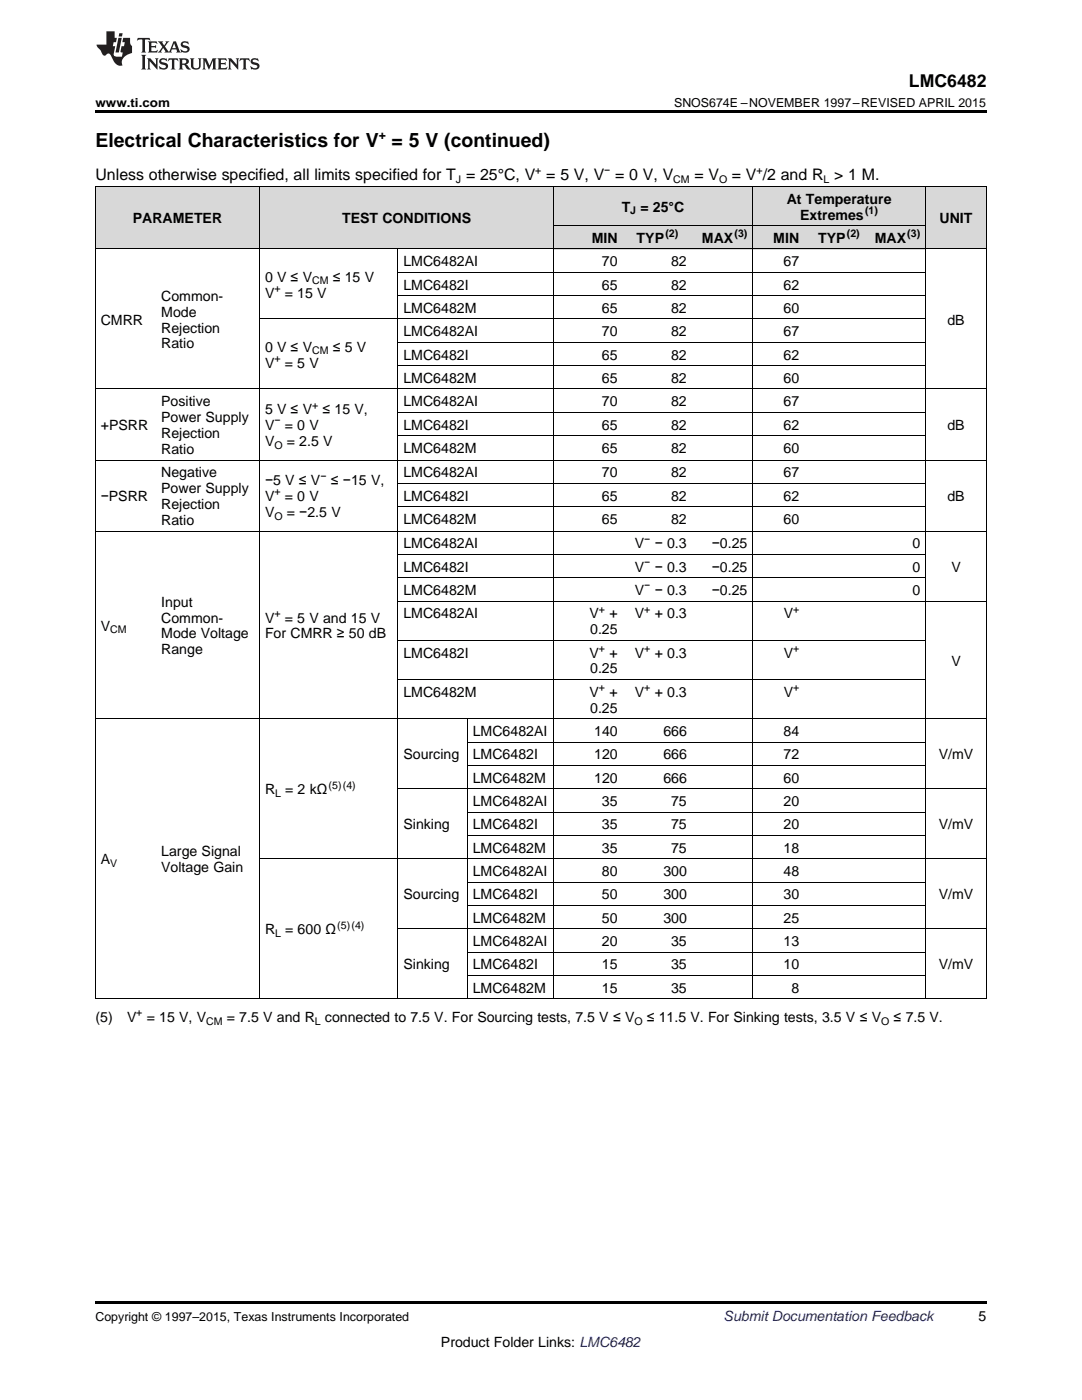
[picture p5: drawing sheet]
<svg xmlns="http://www.w3.org/2000/svg" width="216mm" height="279mm" viewBox="0 0 216 279" stroke-linecap="round" stroke-linejoin="round" font-family="sans-serif">
<g fill="#d8d8d8">
<path d="M19 37.3h12.1v12.4h-12.1z"/>
<path d="M31.1 37.3h20.7v12.4h-20.7z"/>
<path d="M51.8 37.3h22.5v12.4h-22.5z"/>
<path d="M74.3 37.3h5.1v12.4h-5.1z"/>
<path d="M79.4 37.3h13.9v12.4h-13.9z"/>
<path d="M93.3 37.3h6.9v12.4h-6.9z"/>
<path d="M100.2 37.3h10.3v12.4h-10.3z"/>
<path d="M110.5 45.1h13.8v4.6h-13.8z"/>
<path d="M124.3 45.1h13.8v4.6h-13.8z"/>
<path d="M138.1 45.1h12.1v4.6h-12.1z"/>
<path d="M150.2 45.1h10.4v4.6h-10.4z"/>
<path d="M160.6 45.1h12v4.6h-12z"/>
<path d="M172.6 45.1h12.1v4.6h-12.1z"/>
<path d="M184.7 37.3h12.1v12.4h-12.1z"/>
<path d="M110.5 37.3h13.8v7.8h-13.8z"/>
<path d="M124.3 37.3h13.8v7.8h-13.8z"/>
<path d="M138.1 37.3h12.1v7.8h-12.1z"/>
<path d="M150.2 37.3h10.4v7.8h-10.4z"/>
<path d="M160.6 37.3h12v7.8h-12z"/>
<path d="M172.6 37.3h12.1v7.8h-12.1z"/>
</g>
<path d="M19 22h177.8v.5h-177.8zM19 259.7h177.8v.5h-177.8z" fill="#000"/>
<g fill="none" stroke="#000" stroke-width=".2">
<path d="M19 37.2h177.8M19.1 37.2v162.2M51.8 37.2v162.2M110.5 37.2v162.2M150.2 37.2v162.2M184.7 37.2v162.2M196.8 37.2v162.2M19 49.7h177.8M79.4 49.7v149.7M79.4 59h105.3M79.4 54.3h105.3M110.5 45h74.2"/>
<path d="M19 77.6h177.8M51.8 63.7h132.9M79.4 73h105.3M79.4 68.3h105.3M19 91.8h177.8M79.4 96.5h105.3M79.4 86.9h105.3M79.4 82.3h105.3M19 106h177.8M79.4 120h117.4M79.4 115.3h105.3M79.4 110.6h105.3"/>
<path d="M79.4 101.1h105.3M79.4 135.6h105.3M79.4 127.8h105.3M19 143.5h177.8M79.4 157.4h117.4M93.2 143.5v55.9M93.3 152.8h91.4M93.3 148.1h91.4M51.8 171.4h145M93.3 176.1h91.4M93.3 166.7h91.4M93.3 162.1h91.4"/>
<path d="M19 199.3h177.8M79.4 185.4h117.4M93.3 194.7h91.4M93.3 190h91.4M93.3 180.7h91.4"/>
</g>
<g fill="#231f20">
<path d="M27.5 7.6l-.1 .5 .4-.2h.6v.1v2.1l-.2 .4h1l-.3-.4v-2.1l.1-.1h.5l.5 .2-.2-.5zM29.5 8.3l.2 .3v1.5l-.2 .4h1.8l.2-.6a1.04 1.04 0 0 1-1.3 .2v-.7h.6l.3 .2v-.6l-.3 .2h-.6v-.6l.8-.1 .4 .3-.2-.5zM31.5 8.3l.9 1.1-.9 1.1h.8l-.2-.2 .5-.7 .4 .7-.2 .2h1.5l-.1-.2 .1-.4h.9l.1 .4-.2 .2h1l-.3-.3-.7-1.9h-.5l-.9 2-.8-1 .9-1h-.8l.1 .3-.3 .5-.4-.6 .2-.2zM34.7 8.6l.4 1h-.7zM36.3 8.4a.63 .63 0 0 0-.2 .7 .63 .63 0 0 0 .6 .4l.6 .2 .1 .2a.75 .75 0 0 1-.7 .4 .75 .75 0 0 1-.6-.5l.1 .7 .1-.1a1.11 1.11 0 0 0 1.5-.6 1.13 1.13 0 0 0-1.2-.8l-.1-.4a1.04 1.04 0 0 1 1.2 .2l-.2-.5-.1 .1-.5-.2zM28.2 10.9l.2 .4v2.2l-.2 .4h1l-.3-.4v-2.2l.3-.4zM29.3 11.6l.3 .4v1.5l-.3 .4h.8l-.2-.4v-1.3l1.5 1.7v-1.9l.2-.4h-.7l.2 .4v.9l-1.1-1.3zM32 11.8a.62 .62 0 0 0-.2 .7 .62 .62 0 0 0 .6 .4l.6 .1 .1 .3a.76 .76 0 0 1-.7 .3 .76 .76 0 0 1-.6-.4l.1 .7 .1-.1a1.11 1.11 0 0 0 1.5-.6 1.13 1.13 0 0 0-1.2-.8l-.1-.4a1.04 1.04 0 0 1 1.2 .2l-.2-.6-.1 .1-.5-.1zM33.7 11.6l-.2 .6a.61 .61 0 0 1 .8-.3v1.6l-.2 .4h.9l-.2-.4v-1.6a.63 .63 0 0 1 .8 .3l-.2-.6zM35.6 11.6l.3 .4v1.5l-.3 .4h1l-.2-.2v-.8l.5 .2a.76 .76 0 0 0 1.2 .7l-1-1a.58 .58 0 0 0 .6-.5 .58 .58 0 0 0-.5-.6zM36.4 11.9h.1a.45 .45 0 0 1 .5 .1 .45 .45 0 0 1 .1 .5l-.7 .2zM37.9 11.6l.2 .2a2.17 2.17 0 0 0 .3 1.9 .99 .99 0 0 0 1.6-.6v-1.1l.2-.4h-.7l.2 .2a1.92 1.92 0 0 1-.2 1.8 .6 .6 0 0 1-.9-.5v-1.1l.2-.4zM40.4 11.6l.2 .4v1.5l-.2 .4h.7l-.2-.4v-1.4l.8 1.8 .8-1.8v1.4l-.2 .4h.9l-.2-.4v-1.5l.2-.4h-.8l-.6 1.5-.6-1.5zM43.4 11.6l.2 .4v1.5l-.2 .4h1.8l.2-.6a1.04 1.04 0 0 1-1.3 .1v-.6h.5l.4 .2v-.6l-.4 .2h-.5v-.7h.8l.3 .3-.1-.6zM45.5 11.6l.2 .4v1.5l-.2 .4h.7l-.2-.4v-1.3l1.5 1.7v-1.9l.2-.4h-.7l.2 .4v.9l-1.1-1.3zM47.9 11.6l-.1 .6a.61 .61 0 0 1 .8-.3v1.6l-.3 .4h1l-.3-.4 .1-1.6a.63 .63 0 0 1 .7 .3l-.1-.6zM50.2 11.8a.62 .62 0 0 0-.2 .7 .62 .62 0 0 0 .6 .4l.6 .1 .2 .3a.76 .76 0 0 1-.8 .3 .76 .76 0 0 1-.6-.4l.1 .7 .2-.1a1.11 1.11 0 0 0 1.5-.6 1.13 1.13 0 0 0-1.3-.8l-.1-.4a1.04 1.04 0 0 1 1.2 .2l-.1-.6-.2 .1-.5-.1z"/>
<path d="M21.2 6.3v2.6h-1.9l.1 .4 .7 .9a.91 .91 0 0 0 1 .8 .56 .56 0 0 1 .5-.3 .56 .56 0 0 1 .5 .3l.4 .8a1.53 1.53 0 0 0 1.9 1.2 1.54 1.54 0 0 1 1-2.1l.9-.3v-1.4a1.52 1.52 0 0 1-.3-1.6h-1.4l-.2 .8h.5l-.2 .8h-.4l-.2 1v.2l.4 .1-.2 .8a1.93 1.93 0 0 1-1.6-.3l.3-1.8h-.5l.2-.8h.4l.2-.8h-.4v-1.3zM23.6 7.6l-.6 2.9h.7l.6-2.9zM23.8 6.6l-.1 .7h.6l.2-.7z"/>
</g>
<text font-size="3.9" x="19" y="29.3">Electrical Characteristics for V = 5 V (continued)</text>
<text font-size="3.5" x="181.4" y="17.3">LMC6482</text>
<g font-size="3.2">
<text x="19" y="36">Unless otherwise specified, all limits specified for T = 25°C, V = 5 V, V = 0 V, V</text>
<text x="138.6" y="36">= V</text>
<text x="146" y="36">= V /2 and R &gt; 1 M.</text>
</g>
<g font-size="2.8">
<text x="157" y="40.6">At</text>
<text x="160.8" y="40.6">Temperature</text>
<text x="26.5" y="44.6">PARAMETER</text>
<text x="68.3" y="44.6">TEST CONDITIONS</text>
<text x="124.1" y="42.2">T</text>
<text x="127.8" y="42.2">= 25°C</text>
<text x="159.7" y="43.8">Extremes</text>
<text x="187.5" y="44.6">UNIT</text>
<text x="80.5" y="53.1">LMC6482AI</text>
<text x="118.1" y="48.5">MIN</text>
<text x="120.1" y="53.1">70</text>
<text x="127" y="48.5">TYP</text>
<text x="133.9" y="53.1">82</text>
<text x="140.1" y="48.5">MAX</text>
<text x="154.3" y="48.5">MIN</text>
<text x="156.4" y="53.1">67</text>
<text x="163.3" y="48.5">TYP</text>
<text x="174.6" y="48.5">MAX</text>
<text x="52.9" y="56.2">0 V ≤ V</text>
<text x="52.9" y="59.4">V</text>
<text x="56.8" y="59.4">= 15 V</text>
<text x="66.4" y="56.2">≤ 15 V</text>
<text x="80.5" y="57.8">LMC6482I</text>
<text x="120.1" y="57.8">65</text>
<text x="133.9" y="57.8">82</text>
<text x="156.4" y="57.8">62</text>
<text x="20.1" y="64.8">CMRR</text>
<text x="32.2" y="60">Common-</text>
<text x="32.2" y="63.2">Mode</text>
<text x="80.5" y="62.4">LMC6482M</text>
<text x="120.1" y="62.4">65</text>
<text x="133.9" y="62.4">82</text>
<text x="156.4" y="62.4">60</text>
<text x="189.1" y="64.8">dB</text>
<text x="32.2" y="66.4">Rejection</text>
<text x="32.2" y="69.5">Ratio</text>
<text x="52.9" y="70.2">0 V ≤ V</text>
<text x="66.4" y="70.2">≤ 5 V</text>
<text x="80.5" y="67.1">LMC6482AI</text>
<text x="80.5" y="71.8">LMC6482I</text>
<text x="120.1" y="67.1">70</text>
<text x="120.1" y="71.8">65</text>
<text x="133.9" y="67.1">82</text>
<text x="133.9" y="71.8">82</text>
<text x="156.4" y="67.1">67</text>
<text x="156.4" y="71.8">62</text>
<text x="52.9" y="73.3">V</text>
<text x="56.8" y="73.3">= 5 V</text>
<text x="80.5" y="76.4">LMC6482M</text>
<text x="120.1" y="76.4">65</text>
<text x="133.9" y="76.4">82</text>
<text x="156.4" y="76.4">60</text>
<text x="32.2" y="81.1">Positive</text>
<text x="52.9" y="82.7">5 V ≤ V</text>
<text x="64.3" y="82.7">≤ 15 V,</text>
<text x="80.5" y="81.1">LMC6482AI</text>
<text x="120.1" y="81.1">70</text>
<text x="133.9" y="81.1">82</text>
<text x="156.4" y="81.1">67</text>
<text x="20.1" y="85.8">+PSRR</text>
<text x="32.2" y="84.2">Power Supply</text>
<text x="32.2" y="87.4">Rejection</text>
<text x="52.9" y="85.8">V</text>
<text x="52.9" y="89">V</text>
<text x="56.8" y="85.8">= 0 V</text>
<text x="57.2" y="89">= 2.5 V</text>
<text x="80.5" y="85.7">LMC6482I</text>
<text x="120.1" y="85.7">65</text>
<text x="133.9" y="85.7">82</text>
<text x="156.4" y="85.7">62</text>
<text x="189.1" y="85.8">dB</text>
<text x="32.2" y="90.6">Ratio</text>
<text x="32.2" y="95.2">Negative</text>
<text x="80.5" y="90.4">LMC6482M</text>
<text x="80.5" y="95.2">LMC6482AI</text>
<text x="120.1" y="90.4">65</text>
<text x="120.1" y="95.2">70</text>
<text x="133.9" y="90.4">82</text>
<text x="133.9" y="95.2">82</text>
<text x="156.4" y="90.4">60</text>
<text x="156.4" y="95.2">67</text>
<text x="20.1" y="100">−PSRR</text>
<text x="32.2" y="98.4">Power Supply</text>
<text x="32.2" y="101.6">Rejection</text>
<text x="52.9" y="96.8">−5 V ≤ V</text>
<text x="52.9" y="100">V</text>
<text x="56.8" y="100">= 0 V</text>
<text x="66" y="96.8">≤ −15 V,</text>
<text x="80.5" y="99.9">LMC6482I</text>
<text x="120.1" y="99.9">65</text>
<text x="133.9" y="99.9">82</text>
<text x="156.4" y="99.9">62</text>
<text x="189.1" y="100">dB</text>
<text x="32.2" y="104.8">Ratio</text>
<text x="52.9" y="103.2">V</text>
<text x="57.2" y="103.2">= −2.5 V</text>
<text x="80.5" y="104.6">LMC6482M</text>
<text x="120.1" y="104.6">65</text>
<text x="133.9" y="104.6">82</text>
<text x="156.4" y="104.6">60</text>
<text x="80.5" y="109.4">LMC6482AI</text>
<text x="126.7" y="109.4">V</text>
<text x="130.6" y="109.4">− 0.3</text>
<text x="142" y="109.4">−0.25</text>
<text x="182.1" y="109.4">0</text>
<text x="80.5" y="114.1">LMC6482I</text>
<text x="80.5" y="118.7">LMC6482M</text>
<text x="126.7" y="114.1">V</text>
<text x="126.7" y="118.7">V</text>
<text x="130.6" y="114.1">− 0.3</text>
<text x="130.6" y="118.7">− 0.3</text>
<text x="142" y="114.1">−0.25</text>
<text x="142" y="118.7">−0.25</text>
<text x="182.1" y="114.1">0</text>
<text x="182.1" y="118.7">0</text>
<text x="189.8" y="114.1">V</text>
<text x="20.1" y="125.8">V</text>
<text x="32.2" y="121.1">Input</text>
<text x="32.2" y="124.2">Common-</text>
<text x="52.9" y="124.2">V</text>
<text x="56.8" y="124.2">= 5 V and 15 V</text>
<text x="80.5" y="123.4">LMC6482AI</text>
<text x="117.7" y="123.4">V</text>
<text x="121.6" y="123.4">+</text>
<text x="126.7" y="123.4">V</text>
<text x="130.6" y="123.4">+ 0.3</text>
<text x="156.4" y="123.4">V</text>
<text x="32.2" y="127.4">Mode Voltage</text>
<text x="32.2" y="130.6">Range</text>
<text x="52.9" y="127.4">For CMRR ≥ 50 dB</text>
<text x="80.5" y="131.2">LMC6482I</text>
<text x="117.7" y="131.2">V</text>
<text x="117.8" y="126.6">0.25</text>
<text x="121.6" y="131.2">+</text>
<text x="126.7" y="131.2">V</text>
<text x="130.6" y="131.2">+ 0.3</text>
<text x="156.4" y="131.2">V</text>
<text x="117.8" y="134.4">0.25</text>
<text x="189.8" y="132.8">V</text>
<text x="80.5" y="139.1">LMC6482M</text>
<text x="117.7" y="139.1">V</text>
<text x="117.8" y="142.2">0.25</text>
<text x="121.6" y="139.1">+</text>
<text x="126.7" y="139.1">V</text>
<text x="130.6" y="139.1">+ 0.3</text>
<text x="156.4" y="139.1">V</text>
<text x="94.3" y="146.9">LMC6482AI</text>
<text x="118.6" y="146.9">140</text>
<text x="132.4" y="146.9">666</text>
<text x="156.4" y="146.9">84</text>
<text x="80.5" y="151.6">Sourcing</text>
<text x="94.3" y="151.6">LMC6482I</text>
<text x="118.6" y="151.6">120</text>
<text x="132.4" y="151.6">666</text>
<text x="156.4" y="151.6">72</text>
<text x="187.3" y="151.6">V/mV</text>
<text x="52.9" y="158.5">R</text>
<text x="56.9" y="158.5">= 2 kΩ</text>
<text x="94.3" y="156.2">LMC6482M</text>
<text x="94.3" y="160.9">LMC6482AI</text>
<text x="118.6" y="156.2">120</text>
<text x="120.1" y="160.9">35</text>
<text x="132.4" y="156.2">666</text>
<text x="133.9" y="160.9">75</text>
<text x="156.4" y="156.2">60</text>
<text x="156.4" y="160.9">20</text>
<text x="80.5" y="165.5">Sinking</text>
<text x="94.3" y="165.5">LMC6482I</text>
<text x="120.1" y="165.5">35</text>
<text x="133.9" y="165.5">75</text>
<text x="156.4" y="165.5">20</text>
<text x="187.3" y="165.5">V/mV</text>
<text x="20.1" y="172.5">A</text>
<text x="32.2" y="170.9">Large Signal</text>
<text x="94.3" y="170.2">LMC6482M</text>
<text x="120.1" y="170.2">35</text>
<text x="133.9" y="170.2">75</text>
<text x="156.4" y="170.2">18</text>
<text x="32.2" y="174.1">Voltage Gain</text>
<text x="80.5" y="179.5">Sourcing</text>
<text x="94.3" y="174.8">LMC6482AI</text>
<text x="94.3" y="179.5">LMC6482I</text>
<text x="120.1" y="174.8">80</text>
<text x="120.1" y="179.5">50</text>
<text x="132.4" y="174.8">300</text>
<text x="132.4" y="179.5">300</text>
<text x="156.4" y="174.8">48</text>
<text x="156.4" y="179.5">30</text>
<text x="187.3" y="179.5">V/mV</text>
<text x="94.3" y="184.1">LMC6482M</text>
<text x="120.1" y="184.1">50</text>
<text x="132.4" y="184.1">300</text>
<text x="156.4" y="184.1">25</text>
<text x="52.9" y="186.5">R</text>
<text x="56.9" y="186.5">= 600 Ω</text>
<text x="94.3" y="188.8">LMC6482AI</text>
<text x="120.1" y="188.8">20</text>
<text x="133.9" y="188.8">35</text>
<text x="156.4" y="188.8">13</text>
<text x="80.5" y="193.5">Sinking</text>
<text x="94.3" y="193.5">LMC6482I</text>
<text x="120.1" y="193.5">15</text>
<text x="133.9" y="193.5">35</text>
<text x="156.4" y="193.5">10</text>
<text x="187.3" y="193.5">V/mV</text>
<text x="19" y="204">(5)</text>
<text x="25.4" y="204">V</text>
<text x="29.3" y="204">= 15 V, V</text>
<text x="45.3" y="204">= 7.5 V and R</text>
<text x="64.8" y="204">connected to 7.5 V. For Sourcing tests, 7.5 V ≤ V</text>
<text x="94.3" y="198.1">LMC6482M</text>
<text x="120.1" y="198.1">15</text>
<text x="129.1" y="204">≤ 11.5 V. For Sinking tests, 3.5 V ≤ V</text>
<text x="133.9" y="198.1">35</text>
<text x="157.9" y="198.1">8</text>
<text x="178.3" y="204">≤ 7.5 V.</text>
<text x="195.3" y="263.6">5</text>
<text x="88" y="268.9">Product Folder Links: LMC6482</text>
</g>
<text font-size="2.8" fill="#0000c8" x="144.4" y="263.6">Submit Documentation Feedback</text>
<g font-size="2.5">
<text x="19" y="21.4">www.ti.com</text>
<text x="134.5" y="21.4">SNOS674E –NOVEMBER 1997–REVISED APRIL 2015</text>
<text x="75.6" y="27.7">+</text>
<text x="19" y="263.6">Copyright © 1997–2015, Texas Instruments Incorporated</text>
</g>
<g font-size="2.1">
<text x="106.8" y="34.7">+</text>
<text x="120.6" y="34.7">−</text>
<text x="151" y="34.7">+</text>
<text x="91" y="36.6">J</text>
<text x="134.3" y="36.6">CM</text>
<text x="143.5" y="36.6">O</text>
<text x="164.3" y="36.6">L</text>
<text x="125.8" y="42.8">J</text>
<text x="132.8" y="47.3">(2)</text>
<text x="146.6" y="47.3">(3)</text>
<text x="169" y="47.3">(2)</text>
<text x="172.6" y="42.7">(1)</text>
<text x="181" y="47.3">(3)</text>
<text x="54.8" y="58.2">+</text>
<text x="62.3" y="56.8">CM</text>
<text x="62.3" y="70.7">CM</text>
<text x="54.8" y="72.2">+</text>
<text x="62.3" y="81.5">+</text>
<text x="54.8" y="84.7">−</text>
<text x="54.8" y="89.6">O</text>
<text x="63.9" y="95.7">−</text>
<text x="54.8" y="98.9">+</text>
<text x="54.8" y="103.8">O</text>
<text x="128.6" y="108.3">−</text>
<text x="128.6" y="113">−</text>
<text x="128.6" y="117.6">−</text>
<text x="54.8" y="123.1">+</text>
<text x="119.5" y="122.3">+</text>
<text x="128.6" y="122.3">+</text>
<text x="158.3" y="122.3">+</text>
<text x="22" y="126.4">CM</text>
<text x="119.5" y="130.1">+</text>
<text x="128.6" y="130.1">+</text>
<text x="158.3" y="130.1">+</text>
<text x="119.5" y="137.9">+</text>
<text x="128.6" y="137.9">+</text>
<text x="158.3" y="137.9">+</text>
<text x="54.9" y="159.1">L</text>
<text x="65.6" y="157.4">(5)(4)</text>
<text x="22" y="173.1">V</text>
<text x="67.3" y="185.3">(5)(4)</text>
<text x="54.9" y="187">L</text>
<text x="27.2" y="202.8">+</text>
<text x="41.1" y="204.5">CM</text>
<text x="62.8" y="204.5">L</text>
<text x="126.6" y="204.5">O</text>
<text x="175.8" y="204.5">O</text>
</g>
</svg>
